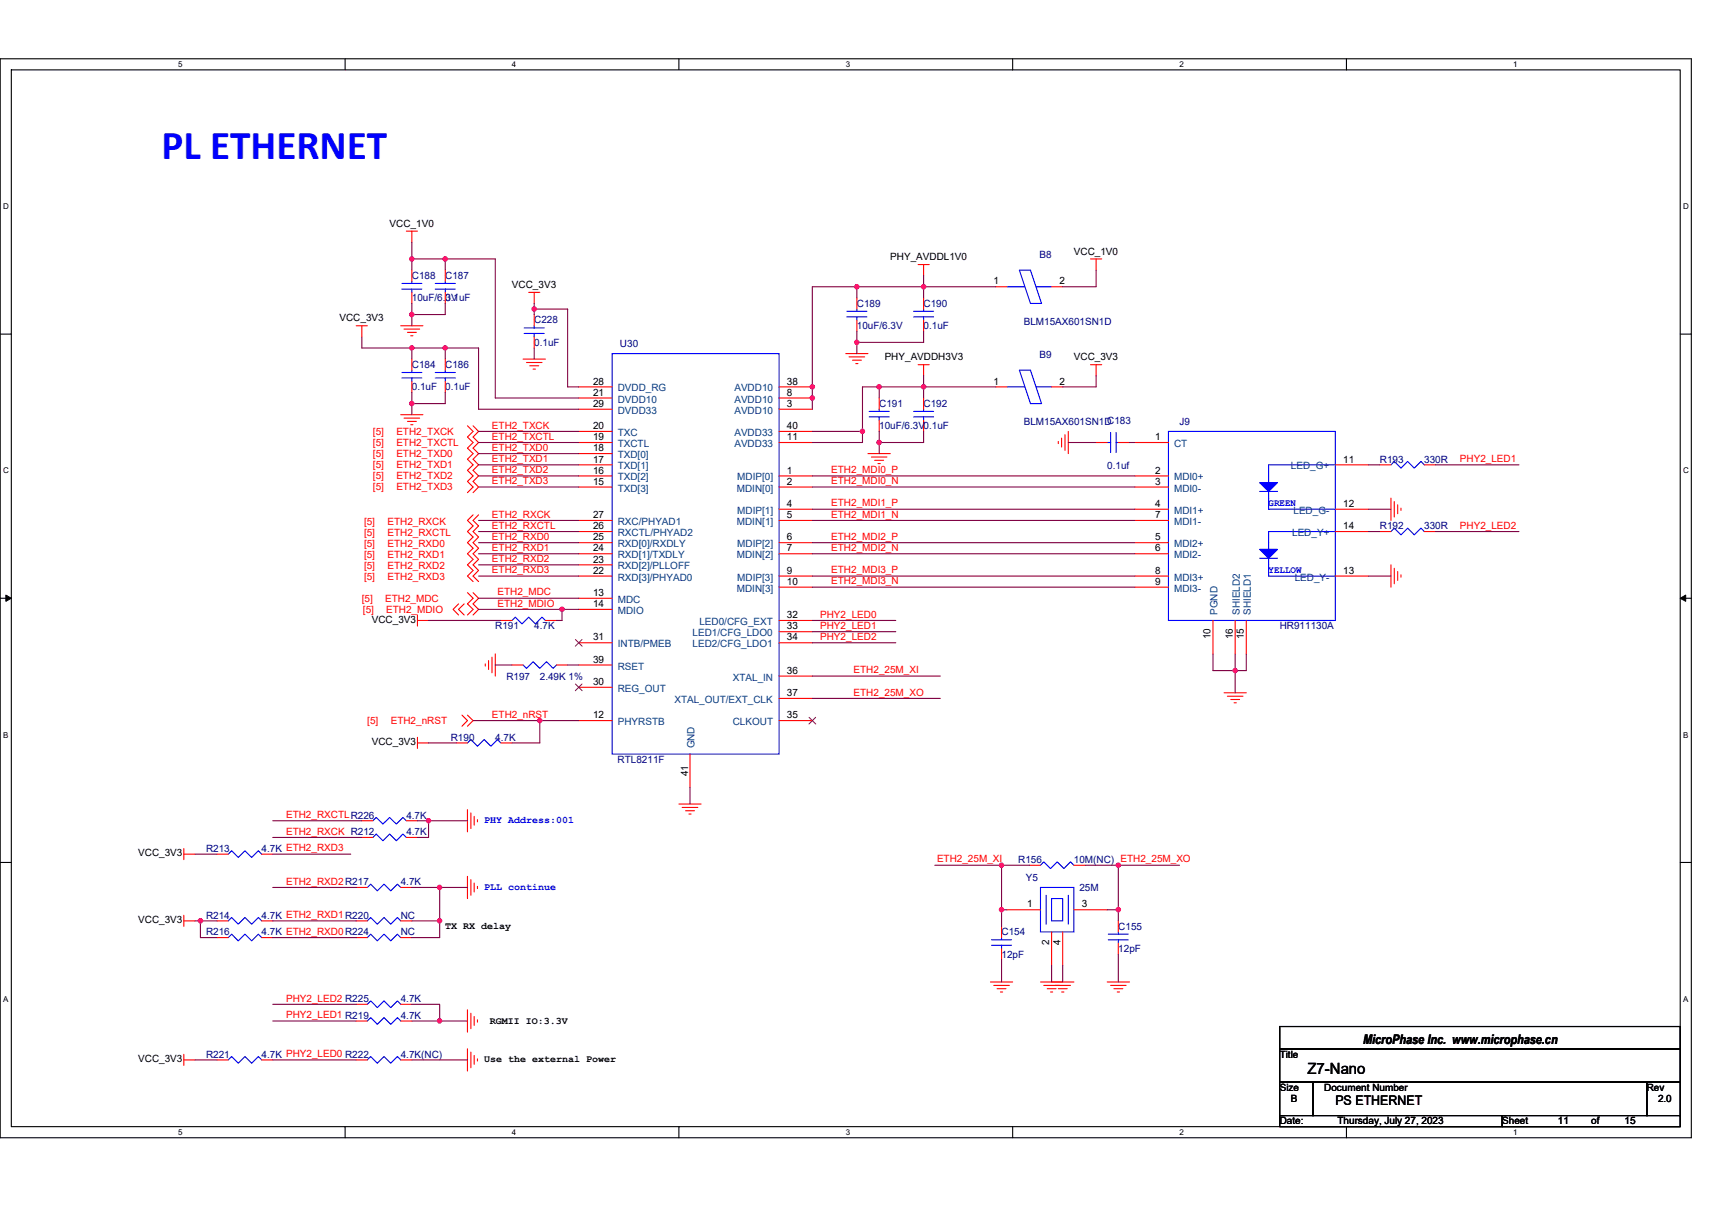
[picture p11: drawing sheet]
<svg xmlns="http://www.w3.org/2000/svg" width="297mm" height="210mm" viewBox="0 0 297 210" stroke-linecap="round" stroke-linejoin="round" font-family="sans-serif">
<path d="M0 10.2h293.5v187.2h-293.5zM2 12.1h289.5v183.4h-289.5z" fill="none" stroke="#000" stroke-width=".19"/>
<g fill="#fff">
<path d="M30.9 10.4h.8v1.6h-.8z"/>
<path d="M30.9 195.7h.8v1.6h-.8z"/>
</g>
<path d="M59.9 10.2v1.9M59.9 195.5v1.9" fill="none" stroke="#000" stroke-width=".19"/>
<g fill="#fff">
<path d="M88.8 10.4h.8v1.6h-.8z"/>
<path d="M88.8 195.7h.8v1.6h-.8z"/>
</g>
<path d="M117.8 10.2v1.9M117.8 195.5v1.9" fill="none" stroke="#000" stroke-width=".19"/>
<g fill="#fff">
<path d="M146.7 10.4h.8v1.6h-.8z"/>
<path d="M146.7 195.7h.8v1.6h-.8z"/>
</g>
<path d="M175.7 10.2v1.9M175.7 195.5v1.9" fill="none" stroke="#000" stroke-width=".19"/>
<g fill="#fff">
<path d="M204.7 10.4h.7v1.6h-.7z"/>
<path d="M204.7 195.7h.7v1.6h-.7z"/>
</g>
<path d="M233.6 10.2v1.9M233.6 195.5v1.9" fill="none" stroke="#000" stroke-width=".19"/>
<g fill="#fff">
<path d="M262.6 10.4h.7v1.6h-.7z"/>
<path d="M262.6 195.7h.7v1.6h-.7z"/>
<path d="M.5 35.1h1v1.5h-1z"/>
<path d="M292 35.1h1v1.5h-1z"/>
<path d="M.5 80.9h1v1.5h-1z"/>
<path d="M292 80.9h1v1.5h-1z"/>
</g>
<path d="M0 58h2M291.5 58h2" fill="none" stroke="#000" stroke-width=".19"/>
<g fill="#fff">
<path d="M.5 126.7h.9v1.6h-.9z"/>
<path d="M292 126.7h.9v1.6h-.9z"/>
</g>
<path d="M0 103.8h2M291.5 103.8h2" fill="none" stroke="#000" stroke-width=".19"/>
<path d="M1 103.3l1 .5-1 .6zM291.5 103.8l1-.5v1.1z" fill="#000" stroke="#000" stroke-width=".17"/>
<g fill="#fff">
<path d="M.5 172.6h.9v1.5h-.9z"/>
<path d="M292 172.6h.9v1.5h-.9z"/>
</g>
<path d="M0 149.7h2M291.5 149.7h2M222 178.1h69.5v3.9h-69.5zM222 182h69.5v5.8h-69.5zM222 187.8h5.8v5.8h-5.8zM222 193.6h38.6v1.9h-38.6zM227.8 187.8h57.9v5.8h-57.9zM260.6 193.6h30.9v1.9h-30.9zM285.7 187.8h5.8v5.8h-5.8z" fill="none" stroke="#000" stroke-width=".19"/>
<g fill="none" stroke="#f00" stroke-width=".19">
<path d="M61.8 56.5h1.9M62.8 56.5v2M69.5 56.5h3.9M70.1 57.1h2.7M70.5 40.1h1.9M70.7 57.7h1.5M71.3 58.3h.3M71.5 46.9v1.9M71.5 50.7v2M71.5 40.1v2M77.3 46.9v1.9M77.3 50.7v2"/>
<path d="M91.7 50.7h2M92.7 50.7v2M92.7 54.6v1.9M92.7 58.5v1.9M148.7 51.7v1.9M148.7 55.6v1.9M159.3 45.9h1.9M160.2 45.9v1.9M160.2 51.7v1.9M160.2 55.6v1.9M172.8 49.8h1.9M182.5 49.8h1.9"/>
<path d="M189.2 44.9h2M190.2 44.9v2M69.5 72h3.9M70.1 72.6h2.7M70.7 73.1h1.5M71.3 73.7h.3M71.5 62.3v1.9M71.5 66.2v1.9M77.3 62.3v1.9M77.3 66.2v1.9M81.1 73.9l1 1-1 .9 1 1-1 1 1 .9-1 1 1 1-1 .9 1 1-1 .9 1 1-1 1M82.1 73.9l.9 1-.9 .9 .9 1-.9 1 .9 .9-.9 1 .9 1-.9 .9 .9 1-.9 .9 .9 1-.9 1"/>
<path d="M90.8 62.3h3.8M91.4 62.9h2.6M91.9 63.5h1.6M92.5 64.1h.4M100.4 67.1h5.8M100.4 69.1h5.8M100.4 71h5.8M100.4 74.9h5.8M100.4 76.8h5.8M100.4 78.7h5.8M135.2 71h5.7M135.2 69.1h5.7"/>
<path d="M135.2 67.1h5.7M135.2 76.8h5.7M135.2 74.9h5.7M146.7 61.4h3.9M147.3 61.9h2.7M147.9 62.5h1.6M148.5 63.1h.4M150.6 78.7h3.9M151.2 79.3h2.7M151.8 79.9h1.5M152.5 69.1v1.9M152.5 72.9v2"/>
<path d="M159.3 63.3h1.9M160.2 63.3v1.9M160.2 69.1v1.9M160.2 72.9v2M172.8 67.1h1.9M182.5 67.1h1.9M183.6 76.6v.4M184.2 76v1.6M184.8 75.4v2.7M185.4 74.9v3.8M189.2 63.3h2M190.2 76.8h1.9"/>
<path d="M190.2 63.3v1.9M194 76.8h2M196.9 76.8h5.8M82.1 89.3l-1 1 1 1-1 .9 1 1-1 1 1 .9-1 1 1 1-1 .9 1 1-1 1 1 .9M83 89.3l-.9 1 .9 1-.9 .9 .9 1-.9 1 .9 .9-.9 1 .9 1-.9 .9 .9 1-.9 1 .9 .9M100.4 90.3h5.8M100.4 92.2h5.8M100.4 94.2h5.8M100.4 96.1h5.8M100.4 98h5.8M100.4 100h5.8M100.4 80.7h5.8"/>
<path d="M100.4 82.6h5.8M100.4 84.5h5.8M135.2 84.5h5.7M135.2 90.3h5.7M135.2 96.1h5.7M135.2 82.6h5.7M135.2 88.4h5.7M135.2 94.2h5.7M135.2 100h5.7M152.3 80.5h.4M196.9 100h5.8M196.9 96.1h5.8"/>
<path d="M196.9 94.2h5.8M196.9 88.4h5.8M196.9 90.3h5.8M196.9 84.5h5.8M196.9 82.6h5.8M231.7 80.7h5.8M231.7 88.4h5.8M231.7 92.2h5.8M231.7 100h5.8M239.4 80.7h1.9M239.4 92.2h1.9M241.3 86.4v3.9"/>
<path d="M241.3 98v3.9M241.9 87v2.7M241.9 98.6v2.7M242.5 87.6v1.6M242.5 99.2v1.5M243.1 88.2v.4M243.1 99.8v.4M247.1 80.7h2M247.1 92.2h2M72.4 107.7h2M72.4 106.7v1.9M79.6 104.8l-1 .9 1 1"/>
<path d="M80.5 104.8l-.9 .9 .9 1M81.1 102.8l1 1-1 1 1 .9-1 1M82.1 102.8l.9 1-.9 1 .9 .9-.9 1M84.2 115.2v.4M84.8 114.6v1.6M85.4 114v2.8M85.9 113.5v3.8M86.9 107.7h1.9M88.8 115.4h2M94.6 107.7h2M96.6 115.4h1.9M100.4 111.5h5.8"/>
<path d="M100.4 103.8h5.8M100.4 105.7h5.8M100.4 119.3h5.8M100.4 115.4h5.8M135.2 107.7h5.7M135.2 109.6h5.7M135.2 111.5h5.7M135.2 101.9h5.7M135.2 117.3h5.7M196.9 101.9h5.8M210.5 107.7v5.8M214.3 107.7v5.8"/>
<path d="M216.2 107.7v5.8M72.4 128.9h2M72.4 128v1.9M79.2 128.9h1.9M80.2 124.1l.9 1-.9 .9M81.1 124.1l1 1-1 .9M86.9 128.9h1.9M100.4 125.1h5.8M117.8 139.5h3.8M119.7 130.9v5.7M135.2 125.1h5.7M135.2 121.2h5.7"/>
<path d="M212.4 120.2h3.8M213 120.8h2.7M213.5 121.4h1.6M214.1 122h.4M31.9 148.2h1.9M31.9 147.3v1.9M31.9 159.8h1.9M31.9 158.8v2M37.7 159.8h1.9M37.7 148.2h1.9M45.4 159.8h1.9M45.4 148.2h1.9"/>
<path d="M61.8 159.8h1.9M61.8 154h1.9M62.8 145.3h1.9M62.8 142.4h1.9M69.5 159.8h2M69.5 154h2M70.5 145.3h1.9M70.5 142.4h1.9M81.1 152.1v3.8M81.1 140.5v3.9M81.7 152.7v2.7M81.7 141.1v2.7"/>
<path d="M82.3 153.2v1.6M82.3 141.7v1.5M82.8 153.8v.4M82.8 142.2v.4M118.4 140.1h2.7M119 140.7h1.5M119.5 141.3h.4M174.7 157.9h5.8M178.6 150.2h1.9M186.3 150.2h2M186.3 157.9h5.8M194 159.8v1.9"/>
<path d="M37.7 162.7h1.9M45.4 162.7h1.9M61.8 174.3h1.9M61.8 177.2h1.9M61.8 162.7h1.9M69.5 174.3h2M69.5 177.2h2M69.5 162.7h2M81.1 175.2v3.9M81.7 175.8v2.7M82.3 176.4v1.5M82.8 177v.4"/>
<path d="M171.8 170.4h3.9M172.4 171h2.7M173 171.6h1.5M173.6 172.1h.4M173.8 160.8v1.9M173.8 164.6v2M180.5 170.4h3.9M181.1 171h2.7M181.7 171.6h1.5M182.3 172.1h.3M182.5 161.7v5.8M182.5 170.4h3.8"/>
<path d="M183 171h2.7M183.6 171.6h1.6M184.2 172.1h.4M184.4 161.7v5.8M192.1 170.4h3.9M192.7 171h2.7M193.3 171.6h1.5M193.8 172.1h.4M194 163.7v1.9M31.9 183.9h1.9M31.9 183v1.9M37.7 183.9h1.9"/>
<path d="M45.4 183.9h1.9M61.8 183.9h1.9M69.5 183.9h2M81.1 182v3.9M81.7 182.6v2.7M82.3 183.2v1.5M82.8 183.7v.4"/>
</g>
<g fill="none" stroke="#00f" stroke-width=".19">
<path d="M69.7 50.2h3.5M69.7 49.2h3.5M71.5 48.8v.4M71.5 50.2v.5M75.5 50.2h3.5M75.5 49.2h3.5M77.3 48.8v.4M77.3 50.2v.5M90.9 57.9h3.5M90.9 56.9h3.5M92.7 56.5v.4M92.7 57.9v.6"/>
<path d="M146.9 55h3.5M146.9 54h3.5M148.7 53.6v.4M148.7 55v.6M158.5 55h3.5M158.5 54h3.5M160.2 53.6v.4M160.2 55v.6M174.7 49.8h3.1M176.9 46.9h1.9l1.9 5.8h-1.9zM179.8 49.8h2.7M69.7 65.6h3.5"/>
<path d="M69.7 64.6h3.5M71.5 64.2v.4M71.5 65.6v.6M75.5 65.6h3.5M75.5 64.6h3.5M77.3 64.2v.4M77.3 65.6v.6M106.2 61.4h29v69.5h-29zM150.8 72.3h3.5M150.8 71.4h3.5M152.5 71v.4M152.5 72.3v.6"/>
<path d="M158.5 72.3h3.5M158.5 71.4h3.5M160.2 71v.4M160.2 72.3v.6M174.7 67.1h3.1M176.9 64.2h1.9l1.9 5.8h-1.9zM179.8 67.1h2.7M192.1 76.8h.6M192.7 75.1v3.4M193.7 75.1v3.4M193.7 76.8h.3M202.7 74.9h29v32.8h-29z"/>
<path d="M218.6 96.9h3.1M218.6 85.3h3.1M220.1 96.9v3.1h11.6M220.1 85.3v3.1h11.6M231.7 80.7h-11.6v3.1M231.7 92.2h-11.6v3.1M241.3 80.7l.6-.6 1.2 1.1 1.1-1.1 1.2 1.1 1.1-1.1 .6 .6M241.3 92.2l.6-.5 1.2 1.1 1.1-1.1 1.2 1.1 1.1-1.1 .6 .5M88.8 107.7l.6-.6 1.2 1.2 1.1-1.2 1.2 1.2 1.1-1.2 .6 .6M90.8 115.4l.6 .6 1.1-1.2 1.2 1.2 1.1-1.2 1.2 1.2 .6-.6M81.1 128.9l.6-.6 1.1 1.2 1.2-1.2 1.2 1.2 1.1-1.2 .6 .6M39.6 159.8l.6-.6 1.1 1.2 1.2-1.2 1.2 1.2 1.1-1.2 .6 .6"/>
<path d="M39.6 148.2l.6-.6 1.1 1.2 1.2-1.2 1.2 1.2 1.1-1.2 .6 .6M63.7 159.8l.6-.6 1.2 1.2 1.1-1.2 1.2 1.2 1.2-1.2 .5 .6M63.7 154l.6-.6 1.2 1.2 1.1-1.2 1.2 1.2 1.2-1.2 .5 .6M64.7 145.3l.6-.6 1.1 1.2 1.2-1.2 1.2 1.2 1.1-1.2 .6 .6M64.7 142.4l.6-.5 1.1 1.1 1.2-1.1 1.2 1.1 1.1-1.1 .6 .5M180.5 150.2l.6-.6 1.2 1.1 1.1-1.1 1.2 1.1 1.1-1.1 .6 .6M180.5 154h5.8v7.7h-5.8zM181.5 155.4v5M182.5 155.9h1.9v3.9h-1.9zM185.4 155.4v5M39.6 162.7l.6-.6 1.1 1.2 1.2-1.2 1.2 1.2 1.1-1.2 .6 .6M63.7 174.3l.6-.6 1.2 1.2 1.1-1.2 1.2 1.2 1.2-1.2 .5 .6"/>
<path d="M63.7 177.2l.6-.6 1.2 1.2 1.1-1.2 1.2 1.2 1.2-1.2 .5 .6M63.7 162.7l.6-.6 1.2 1.2 1.1-1.2 1.2 1.2 1.2-1.2 .5 .6M172 164h3.5M172 163.1h3.5M173.8 162.7v.4M173.8 164v.6M192.3 163.1h3.5M192.3 162.1h3.5M194 161.7v.4M194 163.1v.6M39.6 183.9l.6-.6 1.1 1.2 1.2-1.2 1.2 1.2 1.1-1.2 .6 .6M63.7 183.9l.6-.6 1.2 1.2 1.1-1.2 1.2 1.2 1.2-1.2 .5 .6"/>
</g>
<g fill="#00f" stroke="#00f" stroke-width=".19">
<path d="M218.6 95.3h3.1l-1.6 1.6z" fill-rule="evenodd"/>
<path d="M218.6 83.8h3.1l-1.6 1.5z" fill-rule="evenodd"/>
</g>
<path d="M99.8 111l1.2 1.1M99.8 118.7l1.2 1.2M101 111l-1.2 1.1M101 118.7l-1.2 1.2M140.4 124.5l1.1 1.1M141.5 124.5l-1.1 1.1" fill="none" stroke="#804000" stroke-width=".17"/>
<g fill="none" stroke="#800040" stroke-width=".19">
<path d="M62.8 58.5v1.9h8.7M71.5 54.6v1.9M71.5 52.7v1.9M71.5 44.9v2M71.5 44.9h14.4v24.2h14.5M71.5 42.1v2.8M77.3 52.7v1.9h-5.8M77.3 44.9v2M92.7 53.6v1M92.7 53.6h5.8M92.7 52.7v.9M98.5 53.6v13.5"/>
<path d="M148.7 49.8v1.9M148.7 59.4v2M148.7 57.5v1.9M160.2 49.8h12.6M160.2 49.8v1.9M160.2 49.8h-19.3v21.2M160.2 57.5v1.9h-11.5M160.2 47.8v2M190.2 46.9v2.9h-5.8M71.5 68.1v1.9M71.5 70v2M71.5 60.4h5.8"/>
<path d="M71.5 60.4v1.9M77.3 68.1v1.9h-5.8M77.3 60.4v1.9M77.3 60.4h5.7v10.6h17.4M83 74.9h17.4M83 78.7h17.4M83 76.8h17.4M92.7 60.4v1.9M98.5 67.1h1.9M140.9 74.9h8.7v1.9h-8.7M152.5 67.1h7.7M152.5 67.1h-2.9v7.8"/>
<path d="M152.5 67.1v2M152.5 76.8v1.9M152.5 74.9v1.9M160.2 67.1h12.6M160.2 74.9v1.9h-7.7M160.2 65.2v1.9M160.2 67.1v2M185.4 76.8h4.8M190.2 65.2v1.9h-5.8M196 76.8h.9M83 84.5h17.4M83 82.6h17.4"/>
<path d="M83 80.7h17.4M83 98h17.4M83 96.1h17.4M83 94.2h17.4M83 92.2h17.4M83 90.3h17.4M83 100h17.4M140.9 100h56M140.9 90.3h56M140.9 84.5h56M140.9 82.6h56M140.9 88.4h56"/>
<path d="M140.9 96.1h56M140.9 94.2h56M237.5 88.4h3.8M237.5 100h3.8M237.5 92.2h1.9M237.5 80.7h1.9M249.1 80.7h14.4M249.1 92.2h14.4M74.4 107.7h12.5M83 105.7h14.5M83 103.8h17.4M85.9 115.4h2.9"/>
<path d="M97.5 105.7v2h-.9M97.5 105.7h2.9M98.5 115.4h1.9M140.9 101.9h56M140.9 117.3h22.2M140.9 109.6h14.5M140.9 107.7h14.5M140.9 111.5h14.5M210.5 113.5v2.9h3.8M214.3 116.4v3.8M214.3 113.5v2.9M216.2 113.5v2.9h-1.9"/>
<path d="M74.4 128.9h4.8M82.1 125.1h11.6M93.7 125.1v3.8h-4.9M93.7 125.1h6.7M119.7 136.6v2.9M140.9 121.2h22.2M33.8 148.2h3.9M33.8 159.8h1M34.8 159.8v2.9h2.9M34.8 159.8h2.9M47.3 154h14.5M47.3 159.8h14.5"/>
<path d="M47.3 148.2h13.6M47.3 145.3h15.5M47.3 142.4h15.5M71.5 159.8h4.8M71.5 154h4.8M72.4 142.4h2M74.4 142.4h6.7M74.4 142.4v2.9h-2M76.3 154v5.8M76.3 154h4.8M76.3 159.8v2.9h-4.8M162.2 150.2h11.6"/>
<path d="M173.8 150.2h4.8M173.8 157.9v2.9M173.8 150.2v7.7M173.8 157.9h.9M188.3 150.2h5.7M192.1 157.9h1.9M194 150.2h10.7M194 157.9v1.9M194 150.2v7.7M47.3 174.3h14.5M47.3 162.7h14.5M47.3 177.2h14.5"/>
<path d="M71.5 174.3h4.8v2.9h4.8M71.5 177.2h4.8M173.8 166.6v3.8M182.5 167.5v2.9M184.4 167.5v2.9M194 165.6v4.8M33.8 183.9h3.9M47.3 183.9h14.5M71.5 183.9h9.6"/>
</g>
<g fill="#f0f" stroke="#f0f" stroke-width=".19">
<circle cx="214.3" cy="116.4" r=".38"/>
<circle cx="74.3" cy="142.4" r=".38"/>
<circle cx="76.3" cy="154" r=".38"/>
<circle cx="76.3" cy="159.8" r=".38"/>
<circle cx="77.2" cy="44.9" r=".38"/>
<circle cx="71.4" cy="44.9" r=".38"/>
<circle cx="71.4" cy="54.6" r=".38"/>
<circle cx="93.6" cy="125" r=".38"/>
<circle cx="140.9" cy="67.1" r=".38"/>
<circle cx="148.7" cy="49.8" r=".38"/>
<circle cx="148.7" cy="59.4" r=".38"/>
<circle cx="160.3" cy="49.8" r=".38"/>
<circle cx="149.6" cy="74.9" r=".38"/>
<circle cx="152.5" cy="67.1" r=".38"/>
<circle cx="152.5" cy="76.8" r=".38"/>
<circle cx="160.3" cy="67.1" r=".38"/>
<circle cx="97.5" cy="105.7" r=".38"/>
<circle cx="76.3" cy="177.2" r=".38"/>
<circle cx="71.4" cy="70" r=".38"/>
<circle cx="140.9" cy="69.1" r=".38"/>
<circle cx="77.2" cy="60.4" r=".38"/>
<circle cx="71.4" cy="60.4" r=".38"/>
<circle cx="34.8" cy="159.8" r=".38"/>
<circle cx="92.7" cy="53.6" r=".38"/>
<circle cx="173.8" cy="157.9" r=".38"/>
<circle cx="173.8" cy="150.1" r=".38"/>
<circle cx="194" cy="157.9" r=".38"/>
<circle cx="194" cy="150.1" r=".38"/>
</g>
<text font-size="7.1" fill="#00f" x="28" y="27.6">PL ETHERNET</text>
<text font-size="2.7" x="226.9" y="186.3">Z7-Nano</text>
<g font-size="2.3">
<text x="236.5" y="181.1">MicroPhase Inc. www.microphase.cn</text>
<text x="231.7" y="191.8">PS ETHERNET</text>
</g>
<g font-size="1.7">
<text x="67.6" y="39.3">VCC_1V0</text>
<text x="154.5" y="45.1">PHY_AVDDL1V0</text>
<text x="186.3" y="44.2">VCC_1V0</text>
<text x="88.8" y="50">VCC_3V3</text>
<text x="172.4" y="49.4">1</text>
<text x="183.8" y="49.4">2</text>
<text x="58.9" y="55.8">VCC_3V3</text>
<text x="153.5" y="62.5">PHY_AVDDH3V3</text>
<text x="186.3" y="62.5">VCC_3V3</text>
<text x="102.9" y="66.7">28</text>
<text x="102.9" y="68.7">21</text>
<text x="102.9" y="70.6">29</text>
<text x="136.5" y="70.6">3</text>
<text x="136.5" y="68.7">8</text>
<text x="136.5" y="66.7">38</text>
<text x="172.4" y="66.7">1</text>
<text x="183.8" y="66.7">2</text>
<text x="102.9" y="74.5">20</text>
<text x="102.9" y="76.4">19</text>
<text x="136.5" y="76.4">11</text>
<text x="136.5" y="74.5">40</text>
<text x="200.4" y="76.4">1</text>
<text x="102.9" y="78.3">18</text>
<text x="102.9" y="80.3">17</text>
<text x="102.9" y="82.2">16</text>
<text x="136.5" y="82.2">1</text>
<text x="200.4" y="82.2">2</text>
<text x="233" y="80.3">11</text>
<text x="102.9" y="89.9">27</text>
<text x="102.9" y="84.1">15</text>
<text x="136.5" y="88">4</text>
<text x="136.5" y="84.1">2</text>
<text x="136.5" y="89.9">5</text>
<text x="200.4" y="88">4</text>
<text x="200.4" y="89.9">7</text>
<text x="200.4" y="84.1">3</text>
<text x="233" y="88">12</text>
<text x="102.9" y="91.8">26</text>
<text x="102.9" y="93.8">25</text>
<text x="102.9" y="95.7">24</text>
<text x="136.5" y="93.8">6</text>
<text x="136.5" y="95.7">7</text>
<text x="200.4" y="95.7">6</text>
<text x="200.4" y="93.8">5</text>
<text x="233" y="91.8">14</text>
<text x="102.9" y="97.6">23</text>
<text x="102.9" y="99.6">22</text>
<text x="136.5" y="99.6">9</text>
<text x="136.5" y="101.5">10</text>
<text x="200.4" y="101.5">9</text>
<text x="200.4" y="99.6">8</text>
<text x="233" y="99.6">13</text>
<text x="102.9" y="103.4">13</text>
<text x="102.9" y="105.3">14</text>
<text x="136.5" y="107.3">32</text>
<text x="64.5" y="108.1">VCC_3V3</text>
<text x="102.9" y="111.1">31</text>
<text x="136.5" y="109.2">33</text>
<text x="136.5" y="111.1">34</text>
<text x="210.1" y="110.9" transform="rotate(-90 210.1 110.9)">10</text>
<text x="213.9" y="110.9" transform="rotate(-90 213.9 110.9)">16</text>
<text x="215.8" y="110.9" transform="rotate(-90 215.8 110.9)">15</text>
<text x="102.9" y="118.9">30</text>
<text x="102.9" y="115">39</text>
<text x="136.5" y="116.9">36</text>
<text x="102.9" y="124.7">12</text>
<text x="136.5" y="124.7">35</text>
<text x="136.5" y="120.8">37</text>
<text x="64.5" y="129.3">VCC_3V3</text>
<text x="119.4" y="134.7" transform="rotate(-90 119.4 134.7)">41</text>
<text x="24" y="148.6">VCC_3V3</text>
<text x="24" y="160.2">VCC_3V3</text>
<text x="77.3" y="161.2">TX RX delay</text>
<text x="178.2" y="157.5">1</text>
<text x="187.7" y="157.5">3</text>
<text x="182.1" y="164" transform="rotate(-90 182.1 164)">2</text>
<text x="184" y="164" transform="rotate(-90 184 164)">4</text>
<text x="85" y="177.6">RGMII IO:3.3V</text>
<text x="24" y="184.3">VCC_3V3</text>
<text x="84" y="184.4">Use the external Power</text>
<text x="222" y="183.6">Title</text>
<text x="222" y="189.3">Size</text>
<text x="224" y="191.3">B</text>
<text x="229.8" y="189.3">Document Number</text>
<text x="285.7" y="189.3">Rev</text>
<text x="287.7" y="191.3">2.0</text>
<text x="222" y="195.1">Date:</text>
<text x="232.1" y="195.1">Thursday, July 27, 2023</text>
<text x="260.6" y="195.1">Sheet</text>
<text x="270.3" y="195.1">11</text>
<text x="276.1" y="195.1">of</text>
<text x="281.9" y="195.1">15</text>
</g>
<g font-size="1.7" fill="#000080">
<text x="180.3" y="44.7">B8</text>
<text x="71.5" y="48.4">C188</text>
<text x="71.5" y="52.3">10uF/6.3V</text>
<text x="77.3" y="48.4">C187</text>
<text x="77.3" y="52.3">0.1uF</text>
<text x="148.7" y="53.3">C189</text>
<text x="160.2" y="53.3">C190</text>
<text x="92.7" y="56.1">C228</text>
<text x="148.7" y="57.1">10uF/6.3V</text>
<text x="160.2" y="57.1">0.1uF</text>
<text x="177.6" y="56.3">BLM15AX601SN1D</text>
<text x="71.5" y="63.9">C184</text>
<text x="77.3" y="63.9">C186</text>
<text x="92.7" y="60">0.1uF</text>
<text x="107.6" y="60.2">U30</text>
<text x="180.3" y="62.1">B9</text>
<text x="71.5" y="67.7">0.1uF</text>
<text x="77.3" y="67.7">0.1uF</text>
<text x="152.5" y="70.6">C191</text>
<text x="160.2" y="70.6">C192</text>
<text x="152.5" y="74.5">10uF/6.3V0.1uF</text>
<text x="177.6" y="73.7">BLM15AX601SN1DC183</text>
<text x="204.7" y="73.7">J9</text>
<text x="192.1" y="81.4">0.1uf</text>
<text x="239.4" y="80.3">R193</text>
<text x="247.1" y="80.3">330R</text>
<text x="239.4" y="91.9">R192</text>
<text x="247.1" y="91.9">330R</text>
<text x="85.9" y="109.2">R191</text>
<text x="92.7" y="109.2">4.7K</text>
<text x="222" y="109.2">HR911130A</text>
<text x="87.9" y="117.9">R197</text>
<text x="93.7" y="117.9">2.49K 1%</text>
<text x="78.2" y="128.5">R190</text>
<text x="85.9" y="128.5">4.7K</text>
<text x="107.2" y="132.4">RTL8211F</text>
<text x="70.5" y="142">4.7K</text>
<text x="35.7" y="147.8">R213</text>
<text x="45.4" y="147.8">4.7K ETH2_RXD3</text>
<text x="70.5" y="144.9">4.7K</text>
<text x="176.7" y="149.8">R156</text>
<text x="186.3" y="149.8">10M(NC) ETH2_25M_XO</text>
<text x="69.5" y="153.6">4.7K</text>
<text x="178" y="152.9">Y5</text>
<text x="187.3" y="154.6">25M</text>
<text x="35.7" y="159.4">R214</text>
<text x="45.4" y="159.4">4.7K ETH2_RXD1R220</text>
<text x="69.5" y="159.4">NC</text>
<text x="194" y="161.4">C155</text>
<text x="35.7" y="162.3">R216</text>
<text x="45.4" y="162.3">4.7K ETH2_RXD0R224</text>
<text x="69.5" y="162.3">NC</text>
<text x="173.8" y="162.3">C154</text>
<text x="173.8" y="166.2">12pF</text>
<text x="194" y="165.2">12pF</text>
<text x="69.5" y="173.9">4.7K</text>
<text x="69.5" y="176.8">4.7K</text>
<text x="35.7" y="183.6">R221</text>
<text x="45.4" y="183.6">4.7K PHY2_LED0 R222</text>
<text x="69.5" y="183.6">4.7K(NC)</text>
</g>
<g font-size="1.7" fill="#004080">
<text x="107.2" y="67.9">DVDD_RG</text>
<text x="107.2" y="69.8">DVDD10</text>
<text x="107.2" y="71.8">DVDD33</text>
<text x="127.4" y="71.8">AVDD10</text>
<text x="127.4" y="69.8">AVDD10</text>
<text x="127.4" y="67.9">AVDD10</text>
<text x="107.2" y="75.6">TXC</text>
<text x="107.2" y="77.6">TXCTL</text>
<text x="127.4" y="77.6">AVDD33</text>
<text x="127.4" y="75.6">AVDD33</text>
<text x="203.7" y="77.6">CT</text>
<text x="107.2" y="79.5">TXD[0]</text>
<text x="107.2" y="81.4">TXD[1]</text>
<text x="107.2" y="83.4">TXD[2]</text>
<text x="127.9" y="83.4">MDIP[0]</text>
<text x="203.7" y="83.4">MDI0+</text>
<text x="224" y="81.4">LED_G+</text>
<text x="107.2" y="85.3">TXD[3]</text>
<text x="127.8" y="85.3">MDIN[0]</text>
<text x="127.9" y="89.2">MDIP[1]</text>
<text x="203.7" y="89.2">MDI1+</text>
<text x="203.7" y="85.3">MDI0-</text>
<text x="224.4" y="89.2">LED_G-</text>
<text x="107.2" y="91.1">RXC/PHYAD1</text>
<text x="107.2" y="93">RXCTL/PHYAD2</text>
<text x="107.2" y="95">RXD[0]/RXDLY</text>
<text x="127.8" y="91.1">MDIN[1]</text>
<text x="127.9" y="95">MDIP[2]</text>
<text x="203.7" y="95">MDI2+</text>
<text x="203.7" y="91.1">MDI1-</text>
<text x="224.2" y="93">LED_Y+</text>
<text x="107.2" y="96.9">RXD[1]/TXDLY</text>
<text x="107.2" y="98.8">RXD[2]/PLLOFF</text>
<text x="107.2" y="100.8">RXD[3]/PHYAD0</text>
<text x="127.8" y="96.9">MDIN[2]</text>
<text x="127.9" y="100.8">MDIP[3]</text>
<text x="203.7" y="100.8">MDI3+</text>
<text x="203.7" y="96.9">MDI2-</text>
<text x="224.6" y="100.8">LED_Y-</text>
<text x="107.2" y="104.6">MDC</text>
<text x="107.2" y="106.5">MDIO</text>
<text x="127.8" y="102.7">MDIN[3]</text>
<text x="203.7" y="102.7">MDI3-</text>
<text x="211.3" y="106.7" transform="rotate(-90 211.3 106.7)">PGND</text>
<text x="215.1" y="106.7" transform="rotate(-90 215.1 106.7)">SHIELD2</text>
<text x="217" y="106.7" transform="rotate(-90 217 106.7)">SHIELD1</text>
<text x="107.2" y="112.3">INTB/PMEB</text>
<text x="120.2" y="110.4">LED1/CFG_LDO0</text>
<text x="120.2" y="112.3">LED2/CFG_LDO1</text>
<text x="121.3" y="108.5">LED0/CFG_EXT</text>
<text x="107.2" y="116.2">RSET</text>
<text x="127.1" y="118.1">XTAL_IN</text>
<text x="107.2" y="125.8">PHYRSTB</text>
<text x="107.2" y="120.1">REG_OUT</text>
<text x="117" y="122">XTAL_OUT/EXT_CLK</text>
<text x="127.1" y="125.8">CLKOUT</text>
<text x="120.5" y="129.9" transform="rotate(-90 120.5 129.9)">GND</text>
</g>
<g font-size="1.7" fill="#f00">
<text x="64.7" y="75.4">[5]</text>
<text x="64.7" y="77.4">[5]</text>
<text x="68.8" y="75.4">ETH2_TXCK</text>
<text x="68.8" y="77.4">ETH2_TXCTL</text>
<text x="85.4" y="74.4">ETH2_TXCK</text>
<text x="85.4" y="76.3">ETH2_TXCTL</text>
<text x="64.7" y="81.2">[5]</text>
<text x="64.7" y="83.2">[5]</text>
<text x="64.7" y="79.3">[5]</text>
<text x="68.8" y="81.2">ETH2_TXD1</text>
<text x="68.8" y="83.2">ETH2_TXD2</text>
<text x="68.8" y="79.3">ETH2_TXD0</text>
<text x="85.4" y="78.2">ETH2_TXD0</text>
<text x="85.4" y="82.1">ETH2_TXD2</text>
<text x="85.4" y="80.2">ETH2_TXD1</text>
<text x="144.2" y="82.1">ETH2_MDI0_P</text>
<text x="253.3" y="80.2">PHY2_LED1</text>
<text x="64.7" y="85.1">[5]</text>
<text x="68.8" y="85.1">ETH2_TXD3</text>
<text x="85.4" y="84">ETH2_TXD3</text>
<text x="85.4" y="89.8">ETH2_RXCK</text>
<text x="144.2" y="89.8">ETH2_MDI1_N</text>
<text x="144.2" y="84">ETH2_MDI0_N</text>
<text x="144.2" y="87.9">ETH2_MDI1_P</text>
<text x="63.2" y="91.1">[5]</text>
<text x="63.2" y="95">[5]</text>
<text x="63.2" y="93">[5]</text>
<text x="67.2" y="91.1">ETH2_RXCK</text>
<text x="67.2" y="95">ETH2_RXD0</text>
<text x="67.2" y="93">ETH2_RXCTL</text>
<text x="85.4" y="95.6">ETH2_RXD1</text>
<text x="85.4" y="93.7">ETH2_RXD0</text>
<text x="85.4" y="91.8">ETH2_RXCTL</text>
<text x="144.2" y="93.7">ETH2_MDI2_P</text>
<text x="144.2" y="95.6">ETH2_MDI2_N</text>
<text x="253.3" y="91.8">PHY2_LED2</text>
<text x="63.2" y="96.9">[5]</text>
<text x="63.2" y="98.8">[5]</text>
<text x="63.2" y="100.7">[5]</text>
<text x="67.2" y="96.9">ETH2_RXD1</text>
<text x="67.2" y="98.8">ETH2_RXD2</text>
<text x="67.2" y="100.7">ETH2_RXD3</text>
<text x="85.4" y="97.5">ETH2_RXD2</text>
<text x="85.4" y="99.5">ETH2_RXD3</text>
<text x="144.2" y="99.5">ETH2_MDI3_P</text>
<text x="144.2" y="101.4">ETH2_MDI3_N</text>
<text x="62.8" y="104.4">[5]</text>
<text x="63" y="106.3">[5]</text>
<text x="66.8" y="104.4">ETH2_MDC</text>
<text x="67" y="106.3">ETH2_MDIO</text>
<text x="86.3" y="105.3">ETH2_MDIO</text>
<text x="86.3" y="103.3">ETH2_MDC</text>
<text x="142.3" y="107.2">PHY2_LED0</text>
<text x="142.3" y="109.1">PHY2_LED1</text>
<text x="142.3" y="111.1">PHY2_LED2</text>
<text x="148.1" y="116.8">ETH2_25M_XI</text>
<text x="63.7" y="125.6">[5]</text>
<text x="67.8" y="125.6">ETH2_nRST</text>
<text x="85.4" y="124.6">ETH2_nRST</text>
<text x="148.1" y="120.7">ETH2_25M_XO</text>
<text x="49.6" y="141.9">ETH2_RXCTLR226</text>
<text x="49.6" y="144.8">ETH2_RXCK R212</text>
<text x="162.6" y="149.7">ETH2_25M_XI</text>
<text x="49.6" y="153.5">ETH2_RXD2R217</text>
<text x="49.6" y="173.8">PHY2_LED2 R225</text>
<text x="49.6" y="176.7">PHY2_LED1 R219</text>
</g>
<g font-size="1.7" fill="#00f">
<text x="220.1" y="87.9">GREEN</text>
<text x="220.1" y="99.4">YELLOW</text>
<text x="84" y="142.9">PHY Address:001</text>
<text x="84" y="154.5">PLL continue</text>
</g>
<g font-size="1.4">
<text x="30.9" y="11.7">5</text>
<text x="88.8" y="11.7">4</text>
<text x="146.7" y="11.7">3</text>
<text x="204.7" y="11.7">2</text>
<text x="262.6" y="11.7">1</text>
<text x=".5" y="36.3">D</text>
<text x="292" y="36.3">D</text>
<text x=".5" y="82.1">C</text>
<text x="292" y="82.1">C</text>
<text x=".5" y="128">B</text>
<text x="292" y="128">B</text>
<text x=".5" y="173.8">A</text>
<text x="292" y="173.8">A</text>
<text x="30.9" y="197">5</text>
<text x="88.8" y="197">4</text>
<text x="146.7" y="197">3</text>
<text x="204.7" y="197">2</text>
<text x="262.6" y="197">1</text>
</g>
</svg>
